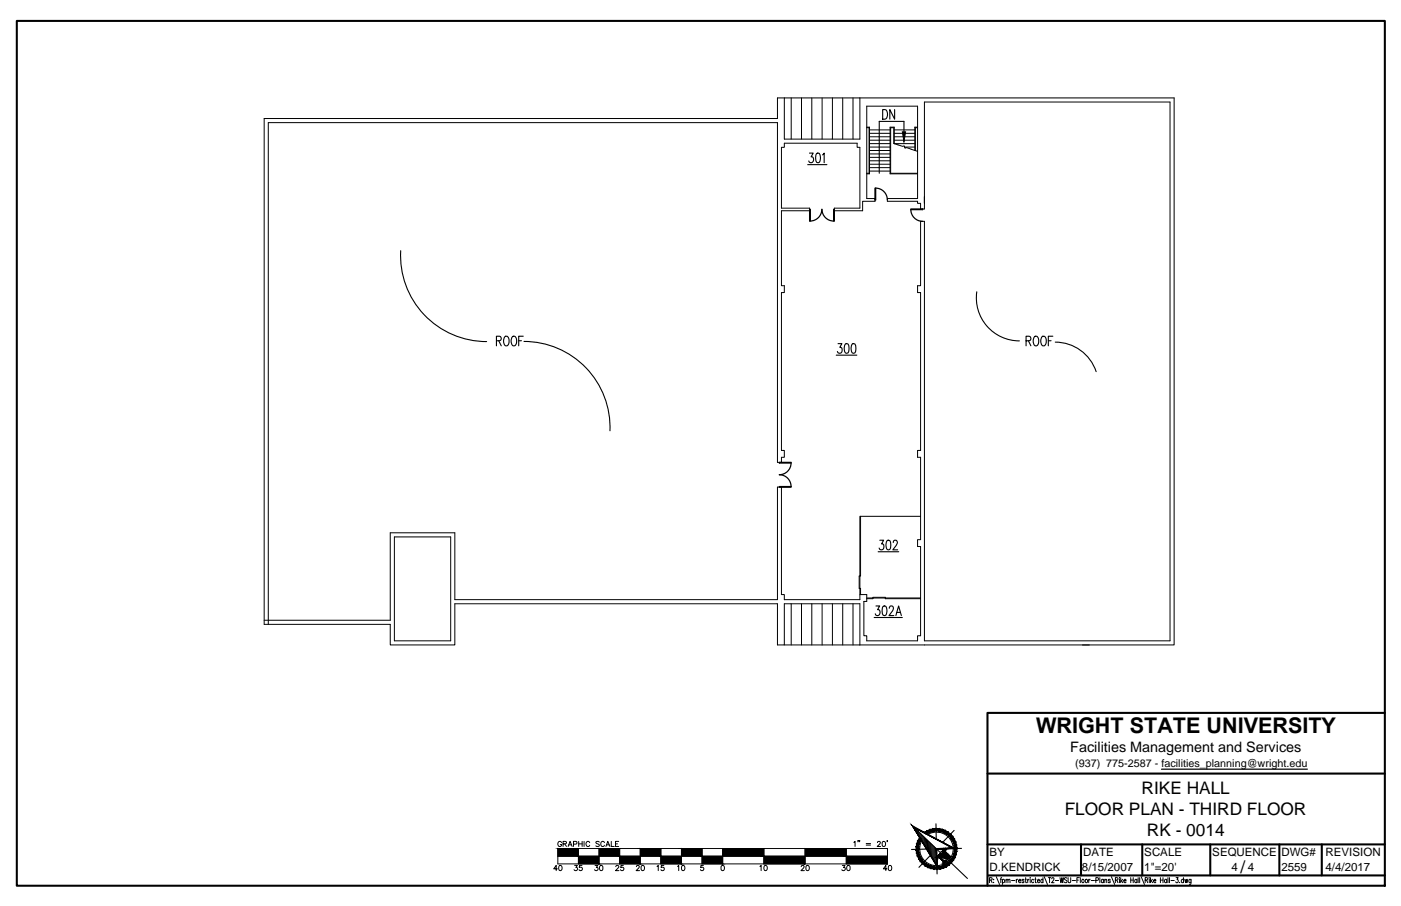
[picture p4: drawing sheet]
<svg xmlns="http://www.w3.org/2000/svg" width="432mm" height="279mm" viewBox="0 0 432 279" stroke-linecap="round" stroke-linejoin="round" font-family="sans-serif">
<!-- layer: A-EXISTING -->
<g fill="none" stroke="#000" stroke-width=".31">
<path d="M241.7 30.2v12.7h23.3v-12.7M243.9 30.2v12.7M247 30.2v12.7M250.2 30.2v12.7M253.4 30.2v12.7M256.6 30.2v12.7M259.7 30.2v12.7M262.9 30.2v12.7M267.1 39.2h.9v14.4h-.9M267.1 39.4h.8v14h-.8M282.8 39.2h-.8v7.2M282.8 39.4h-.7v7.1"/>
<path d="M268 52.8h6.3M268 51.7h6.3M268 46.4h6.3M268 47.5h6.3M268 48.5h6.3M268 49.6h6.3M268 50.6h6.3M268 41.1h6.3M268 42.2h6.3M268 43.2h6.3M268 44.3h6.3M268 45.4h6.3"/>
<path d="M268 40.1h6.3M275.6 41.1h6.4M275.6 42.2h6.4M275.6 43.2h6.4M275.6 40.1h6.4M278.8 45.4h3.2M282 44.3h-6.4v-5.1h-1.3v14.4h8.5M282.8 46.7l-3.4-1.2-.5 .2-.2-.7-.5 .1-2.7-.8v-4.9h-1v14h8.3M284.9 60.6v2.1v-2.1M265.2 159.2v18.4h-.4v3.9h.4v1.9M283.7 159.2h-18.7v24.2h2.1v2.1h-.9v10.6h.9v1.5h15.7v-1.5h.9v-27.6h-.9v-2.1h.9v-25.4h-.9v-2.1h.9v-48.7h-.9v-2.1h.9v-19.8h1.2v129.3h75.7v-166.1h-75.7v32.9h-1.2v-1.7h-.9v-.6h-9.3v-.9h9.3v-28.5h-15.7v28.5h2.6v.9h-3.8v2.9h-8.8v-.8h7.9v-18.8h-.8v-1.2h-22.5v1.2h-.9v18.8h8.7v.8h-8.7v23.1h.9v2.1h-.9v48.7h.9v2.1h-.9v1.6h-1.2v-104.8h-156.9v154.7M121.6 165.6h17.3v32h-17.3z"/>
<path d="M241.7 198.9h120.2v-168.7h-122.3v6.3h-158.2v156h38.9v6.4h19.9v-12.7h99.4v12.7h2.1v-12.7h23.3v12.7M243.9 186.2v12.7M247 186.2v12.7M250.2 186.2v12.7M253.4 186.2v12.7M256.6 186.2v12.7M259.7 186.2v12.7M262.9 186.2v12.7M265 183.4v1.5h-23.3v-1.5h-.9v-33.2h-1.2v34.7h-99.4v-20.6h-19.9v27h-38.9M267.1 184.6h1.9v-.4h3.9v.4h10.8M267.1 184.4h16.6M333.6 198.9h2.1"/>
</g>
<!-- layer: A-NOTE -->
<g fill="none" stroke="#000" stroke-width=".34">
<path d="M272 33.8h.8a1.77 1.77 0 0 1 0 3h-.8zM275.7 33.8v3l-1.5-3v3M278.6 40.7v-3.3h-7.6v16M123.5 77.3a26.5 26.5 0 0 0 26.5 28M301.1 90a13.3 13.3 0 0 0 13.1 15.1M153 105.1l1.3-.1 .2-.5-.2-.7-1.3-.1v3M153.7 105.1l.8 1.6M155.6 103.8l.2-.1a1.29 1.29 0 0 1 1.1 1.8l-.1 .4a.74 .74 0 0 1-.7 .8 .74 .74 0 0 1-.8-.8l-.1-1.1zM158 103.8l.2-.1a1.29 1.29 0 0 1 1 1.8l-.1 .4a.74 .74 0 0 1-.7 .8 .74 .74 0 0 1-.7-.8l-.2-1.1zM159.9 105.1h.8M161.3 103.7h-1.4v3M161.5 105.3a26.5 26.5 0 0 1 26.5 27.6"/>
<path d="M316.2 105.1l1.3-.1 .2-.5-.2-.7-1.3-.1v3M317 105.1l.7 1.6M318.9 103.8l.2-.1a1.29 1.29 0 0 1 1 1.8v.4a.74 .74 0 0 1-.8 .8 .74 .74 0 0 1-.7-.8l-.2-1.1zM321.2 103.8l.2-.1a1.29 1.29 0 0 1 1.1 1.8l-.1 .4a.74 .74 0 0 1-.8 .8 .74 .74 0 0 1-.7-.8l-.1-1.1zM323.1 105.1h.8M324.5 103.7h-1.4v3M325.2 105.5a13.3 13.3 0 0 1 12.6 9.1"/>
</g>
<!-- layer: ROOM-NUMBER -->
<g fill="none" stroke="#000" stroke-width=".34">
<path d="M248.9 50.8h6M249.5 47.2h1.1l-.6 1.2a.86 .86 0 0 1 .7 1.1 .86 .86 0 0 1-1.3 .4l-.1-.3M251.7 47.3l.5-.1a2.02 2.02 0 0 1 0 3h-.2a1.38 1.38 0 0 1-.6-1.7zM253.5 47.8l.5-.6v3M257.7 109.5h6.4M258.3 106h1.2l-.7 1.1a.9 .9 0 0 1 .7 1.2 .9 .9 0 0 1-1.2 .5l-.2-.4M260.5 106.1l.5-.1a1.38 1.38 0 0 1 .7 1.7l-.3 1.1-.6 .1a2.28 2.28 0 0 1-.3-2.8zM262.7 106.1l.5-.1a1.38 1.38 0 0 1 .6 1.7l-.3 1.1-.6 .1a2.28 2.28 0 0 1-.2-2.8zM270.7 170.2h6.3M271.2 166.6h1.1l-.6 1.1a.9 .9 0 0 1 .7 1.2 .9 .9 0 0 1-1.2 .5l-.3-.4M273.4 166.7l.5-.1a1.38 1.38 0 0 1 .6 1.7l-.3 1.1-.5 .2a2.28 2.28 0 0 1-.3-2.9zM275.3 167.3l.4-.7 .7 .1 .2 .4a3.6 3.6 0 0 1-1.4 2.5h1.5"/>
<path d="M269.4 190.4h8.7M270 186.9h1.1l-.6 1.1a.86 .86 0 0 1 .7 1.2 .86 .86 0 0 1-1.4 .3v-.2M272.2 187l.5-.1a2.02 2.02 0 0 1 0 2.9h-.2a1.38 1.38 0 0 1-.6-1.7zM274.1 187.6l.1-.4a.68 .68 0 0 1 1-.2 .68 .68 0 0 1 .1 1l-1.3 1.8h1.5M276.1 189.8l.9-2.9 .8 2.9M276.4 188.9h1.1"/>
</g>
<!-- layer: A-DOOR -->
<path d="M269.7 58h.2v3.7h-.2zM269.9 58a3.6 3.6 0 0 1 3.6 3.6M249.5 64.6h.2v3.6h-.2zM253.3 64.6a3.6 3.6 0 0 1-3.6 3.6M253.3 64.6a3.6 3.6 0 0 0 3.7 3.6M257 64.6h.1v3.6h-.1zM280.7 64.4h3.7v.3h-3.7zM280.7 64.6a3.6 3.6 0 0 0 3.6 3.7M240.2 142.6h3.7v.2h-3.7zM240.2 150h3.7v.2h-3.7zM243.8 142.8a3.6 3.6 0 0 1-3.6 3.6 3.6 3.6 0 0 1 3.6 3.6" fill="none" stroke="#000" stroke-width=".38"/>
<!-- layer: A-NOTE -->
<path d="M278.1 40.7h1l-.5 3z" fill="#000" stroke="#000" stroke-width=".31"/>
<!-- layer: BORDER -->
<path d="M5.2 6.4h421.6v266.7h-421.6zM426.8 219.9h-122.5v53.2M304.3 238.6h122.5M304.3 260.4h122.5M304.5 270h122.3M333.2 260.4v9.6M352.1 260.4v9.6M373 260.4v9.6M394.3 260.4v9.6M407.4 260.4v9.6" fill="none" stroke="#000" stroke-width=".63"/>
<!-- layer: BORDER-NOTE -->
<path d="M358 237.2h44.9" fill="none" stroke="#000" stroke-width=".38"/>
<g fill="none" stroke="#000" stroke-width=".31">
<path d="M305 271.4l.7-.1v-.5l-.7-.1v1.5M305.4 271.4l.4 .8M306.3 272.1h.1M306.3 271.2v.1zM307.1 270.4l1 2.4M308.3 271.2h.4M308.8 270.7l-.3 .2v1.3M309 271.4l.1-.2a.44 .44 0 0 1 .6 .5 .44 .44 0 0 1-.7 .3M309 271.2v1.6M310.1 271.5l.2-.3h.3l.1 1M310.1 271.2v1M310.7 271.5l.3-.3h.2l.1 1"/>
<path d="M311.8 271.5h1M313.2 271.2v1M313.7 271.2l-.5 .4M314 271.6h.6v-.3a.42 .42 0 0 0-.6 .4 .42 .42 0 0 0 .6 .3M315.6 271.4l-.2-.2h-.4v.3l.6 .5-.2 .2-.4-.2M315.9 271.2h.4M316.1 270.7l.1 1.5h.2M316.8 271.2v1M317.2 271.2l-.4 .4M317.5 270.7h.1M317.5 271.2v1M318.6 271.4l-.1-.2a.44 .44 0 0 0-.6 .5 .44 .44 0 0 0 .7 .3"/>
<path d="M319 271.2h.3M319.1 270.7l.1 1.5h.2M319.8 271.6h.6l-.1-.4a.44 .44 0 0 0-.6 .5 .44 .44 0 0 0 .7 .3M321.5 271.4l-.2-.2a.44 .44 0 0 0-.5 .5 .44 .44 0 0 0 .7 .3M321.5 270.7v1.5M321.8 270.4l1 2.4M323.1 270.7h.8M323.5 270.7v1.5M324.2 271l.2-.3 .4 .1v.4l-.7 1h.8M325.2 271.5h1.1M326.7 270.7l.3 1.5 .3-1.5 .2 1.5 .3-1.5M328.9 270.9l-.3-.2-.5 .2 .1 .3 .4 .3a.42 .42 0 0 1 .1 .7 .42 .42 0 0 1-.6-.2"/>
<path d="M329.2 270.7v1.1l.3 .4 .5-.2v-1.3M330.5 271.5h1M331.9 271.4h.5M332.7 270.7h-.8v1.5M333 270.7v1.5M335.5 271.2v1M336 271.2l-.5 .4M336.3 271.5h1M337.7 271.5l.8-.1v-.6l-.8-.1v1.5M339 270.7v1.5M340.1 271.4l-.1-.2a.44 .44 0 0 0-.6 .5 .44 .44 0 0 0 .7 .3M340.1 271.2v1"/>
<path d="M340.5 271.5l.3-.3h.3v1M340.5 271.2v1M342.2 271.4l-.2-.2h-.4v.3l.6 .5-.2 .2-.4-.2M342.5 270.4l1 2.4M343.8 271.4l.6-.1 .1-.5-.7-.1v1.5M344.2 271.4l.4 .8M345 270.7h.1M345 271.2v1M345.4 270.7v1.5M345.7 271.6l.3 .6M346 271.2l-.6 .7M346.4 271.6h.7l-.1-.3a.42 .42 0 0 0-.6 .4 .42 .42 0 0 0 .7 .3"/>
<path d="M348.5 271.4h.8M348.5 270.7v1.5M349.3 270.7v1.5M350.4 271.4l-.1-.2a.44 .44 0 0 0-.6 .5 .44 .44 0 0 0 .7 .3M350.4 271.2v1M350.8 270.7v1.5M351.3 270.7v1.5M351.7 270.4l1 2.4M352.9 271.4l.7-.1 .1-.5-.8-.1v1.5M353.4 271.4l.4 .8M354.1 270.7h.1M354.2 271.2v1"/>
<path d="M354.6 270.7v1.5M354.9 271.6l.3 .6M355.2 271.2l-.6 .7M355.6 271.6h.6v-.3a.42 .42 0 0 0-.6 .4 .42 .42 0 0 0 .6 .3M357.6 271.4h.9M357.6 270.7v1.5M358.5 270.7v1.5M359.6 271.4l-.1-.2a.44 .44 0 0 0-.6 .5 .44 .44 0 0 0 .7 .3M359.6 271.2v1M360 270.7v1.5M360.4 270.7v1.5M360.9 271.5h1"/>
<path d="M362.5 270.7h.6l-.3 .5a.45 .45 0 0 1 .4 .7 .45 .45 0 0 1-.8 0M363.6 272.1v.1M364.8 271.4l-.2-.2a.44 .44 0 0 0-.5 .5 .44 .44 0 0 0 .7 .3M364.8 270.7v1.5M365.1 271.2l.3 1 .2-1 .2 1 .3-1M367.1 271.2v1.2l-.3 .4-.2-.1M367.1 271.4l-.1-.2a.44 .44 0 0 0-.6 .5 .44 .44 0 0 0 .7 .3"/>
<circle cx="333.8" cy="271.6" r=".48"/>
<circle cx="334.8" cy="271.6" r=".49"/>
</g>
<!-- layer: NORTH -->
<g fill="#000" stroke="#000" stroke-width=".31">
<path d="M288.8 264.3l.4-.4zM290.8 262.2l-.3 .5zM291 262.3l-.1 .2zM290.9 265.8l.2-.1zM291.1 265.7l-.1 .1zM291.2 265.8l-.1 .2zM291.2 261.9l-.1 .2zM291.6 265.6l-.4 .5zM292 263.3l.9 .9-1.7 .4zM291.6 265.5l.1 .2z"/>
<path d="M283.4 258.4l.6 .4-1.1 .4zM282.9 259.2l.7 .3 .4-.7zM282.9 259.2l.7 .3-1.1 .7zM282.5 260.2l.8 .1 .3-.8zM282.5 260.2l.8 .1-.9 .8zM282.4 261.1l.7 .1 .2-.9zM282.4 261.1l.7 .1-.8 .9zM283.1 261.2l-.8 .9 .8-.1zM282.3 262.1l.8-.1-.6 1zM283.1 262l-.6 1 .7-.1zM282.5 263l.7-.1-.5 1zM283.2 262.9l-.5 1 .7-.2zM282.7 263.9l.7-.2-.3 1.1zM283.4 263.7l-.3 1.1 .7-.3zM283.1 264.8l.7-.3-.2 1.1zM283.8 264.5l-.2 1.1 .6-.4zM283.6 265.6l.6-.4 .1 1.1zM284.2 265.2l.1 1.1 .5-.5z"/>
<path d="M284.3 266.3l.5-.5 .2 1.2zM284.8 265.8l.2 1.2 .5-.6zM285.5 266.4l.4 1.1-.9-.5zM285.5 266.4l.4 1.1 .3-.7zM286.2 266.8l.6 1-.9-.3zM286.2 266.8l.6 1 .2-.7zM287 267.1l.8 .9-1-.2zM287 267.1l.8 .9 .1-.7zM287.9 267.3l.9 .8-1-.1zM287.9 267.3l.9 .8v-.8zM288.8 267.3l1 .7-1 .1zM288.8 267.3l1 .7-.2-.7zM289.6 267.3l1.1 .4-.9 .3zM289.6 267.3l1.1 .4-.2-.6zM290.5 267.1l1.1 .2-.9 .4zM290.5 267.1l1.1 .2-.3-.6zM291.3 266.7l1.2 .1-.9 .5zM291.3 266.7l1.2 .1-.5-.6zM292 266.2l1.2-.1-.7 .7zM292 266.2l1.2-.1-.5-.5zM292.7 265.6l1.1-.2-.6 .7zM293.2 264.9l-.5 .7 1.1-.2zM293.2 264.9l1.1-.4-.5 .9zM293.6 264.2l-.4 .7 1.1-.4zM293.6 264.2l1.1-.6-.4 .9zM294 263.4l-.4 .8 1.1-.6zM294 263.4l.9-.7-.2 .9zM294.1 262.5l-.1 .9 .9-.7zM295 261.6l-.1 1.1-.8-.2zM294.2 261.7l-.1 .8 .9-.9zM294.8 260.7l.2 .9-.8 .1zM294.1 260.8l.1 .9 .6-1zM294.6 259.7l.2 1-.7 .1zM293.9 259.9l.2 .9 .5-1.1zM294.2 258.8l.4 .9-.7 .2zM293.5 259.1l.4 .8 .3-1.1zM293.6 258l.6 .8-.7 .3zM293 258.4l.5 .7 .1-1.1zM293 257.2l.6 .8-.6 .4zM293 257.2l-.5 .6 .5 .6zM292.2 256.6l.8 .6-.5 .6zM292.2 256.6l-.4 .6 .7 .6zM291.4 256.1l.8 .5-.4 .6zM291.4 256.1l-.3 .7 .7 .4zM290.5 255.8l.9 .3-.3 .7zM290.5 255.8l-.2 .7 .8 .3zM289.6 255.6l.9 .2-.2 .7zM289.6 255.6l-.2 .7 .9 .2zM288.6 255.5l1 .1-.2 .7zM288.6 255.5v.7l.8 .1zM287.7 255.6l.9-.1v.7zM287.7 255.6l.1 .7 .8-.1zM286.7 255.8l1-.2 .1 .7zM286.7 255.8l.2 .7 .9-.2zM285.8 256.2l.9-.4 .2 .7zM285.8 256.2l.3 .6 .8-.3zM285 256.6l.8-.4 .3 .6zM285 256.6l.4 .7 .7-.5z"/>
<path d="M281.2 254.6l7.4 12.5 .2-.1zM281.2 254.6l.6 .6 7 11.8zM281.2 254.6l.6 .6 12.4 6.5zM281.8 255.2l12.4 6.5-.8-.2zM288.8 261.9l5.4-.2-.8-.2zM288.5 261.7l4.9-.2-4.6 .4zM288.5 261.7l.4 5.3-.1-5.1zM288.5 261.7l.4 5.3h-.3z"/>
<path d="M289.2 263.9l-.3 .5 .6-.8zM289.5 263.6l-.6 .8z"/>
<path d="M289.9 263.2l-.7 .9zM289.9 263.2l-.7 1z"/>
<path d="M289.6 264.3l1.4 1.4zM289.5 264.5l1.4 1.3z"/>
<path d="M289.9 263.2l-.7 1 1.1-1zM289.2 264.2l1.1-1-.8 1.3z"/>
<path d="M290.3 263.2l-.7 1.1 1.1-1.1zM290.7 263.2l-.7 1.2-.4-.1z"/>
<path d="M290.4 262.6l.1 .1zM291.1 261.8l-.7 .8zM291.1 261.8l-.6 .8zM291.1 261.8l.2 .2zM291.1 261.9l.2 .1z"/>
<path d="M290.7 263.2l-.7 1.2 1.9-1zM290 264.4l1.9-1-.7 1.2z"/>
<path d="M290.8 262.2l-.3 .5zM290.8 262.2l-.3 .5z"/>
<path d="M290.8 262.2l-.3 .5zM290.9 262.1l-.4 .6z"/>
<path d="M290.9 262.1l-.4 .6zM290.9 262.1l-.4 .6z"/>
<path d="M291.2 265.8l-.3 .5zM291.2 265.8l-.3 .5z"/>
<path d="M291 262l-.4 .6zM291 262l-.4 .6z"/>
<path d="M291 262l-.4 .6zM291.1 262l-.5 .6z"/>
<path d="M291 266.2l-.1 .1zM291 266.2l-.1 .1z"/>
<path d="M289.2 264.1l1.7 1.7zM289.2 264l1.7 1.7zM289.2 264l-.3 .5zM289.2 264l-.3 .5zM288.7 264.3l.2 .2zM289.9 263.1l-1.2 1.2zM289.9 263.1l-1 1.2zM289.9 263.1l1.9 .3zM289.9 263.2l2.1 .3zM291 262.7l1 .8zM291 262.7l1 .8z"/>
<path d="M291 262.2l-.2 .3zM291 262.2l-.2 .3z"/>
<path d="M291 262.2l-.2 .3zM291 262.2l-.2 .3zM291 262.2l-.2 .3zM291 262.2l-.2 .3z"/>
<path d="M291 262.3l-.2 .2zM291 262.2l-.2 .3z"/>
<path d="M291 262.3l-.2 .2zM291 262.3l-.2 .2zM291 262.3l-.1 .2zM291 262.3l-.1 .2z"/>
<path d="M291 262.3l-.1 .2zM291 262.3l-.1 .2zM291 262.3l-.1 .2z"/>
<path d="M291 262.4l-.1 .1zM291 262.3l-.1 .2z"/>
<path d="M291 266.1l-.1 .2zM291 266.1l-.1 .2z"/>
<path d="M291.1 261.9l-.4 .6zM291.1 261.9l-.4 .6zM291.1 261.9l-.4 .6zM291.1 261.9l-.4 .6z"/>
<path d="M291.1 262.2l-.3 .3zM291.1 262.1l-.3 .4z"/>
<path d="M291.1 262.4l-.2 .1zM291.1 262.4l-.2 .1zM291.1 262.4l-.2 .1zM291 262.4l-.1 .1z"/>
<path d="M291.1 262.4l-.2 .1zM290.9 262.5l.2-.1z"/>
<path d="M291.2 265.8l-.1 .2zM291.2 265.8l-.1 .2zM291.2 265.8l-.1 .2zM291.2 265.8l-.1 .2zM291.1 265.7v.3z"/>
<path d="M291.2 265.8l-.1 .2zM291.2 265.8l-.1 .2z"/>
<path d="M291.1 261.9l-.4 .6zM291.1 261.9l-.4 .6z"/>
<path d="M291.1 262.4l-.1 .2zM291.1 262.4l-.1 .2z"/>
<path d="M291.1 262.4l-.1 .2zM291 262.6l.1-.2zM291.1 262.4l-.1 .2z"/>
<path d="M291.1 262.4l-.1 .2zM291 262.6l.1-.1z"/>
<path d="M291.1 265.7l-.1 .2zM291.1 265.7l-.1 .2zM291.1 265.7l-.1 .2z"/>
<path d="M291.2 262.5l1.8 1.8zM291.1 262.5l1.9 1.8zM292.9 264.3l-.4 .5zM292.5 264.7l.4-.4zM289.7 264.4l2.8 .4zM289.5 264.3l3 .4zM289.5 264.3l1.6 1.3zM289.5 264.3l1.5 1.4z"/>
<path d="M291.1 261.9l-.3 .6zM291.1 261.9l-.3 .6z"/>
<path d="M291.1 261.9l-.3 .6zM291.1 261.9l-.3 .6z"/>
<path d="M291.1 261.9l-.3 .6zM291.2 261.9l-.4 .6zM291.2 261.9l-.4 .6zM291.2 261.9l-.4 .6z"/>
<path d="M291.1 265.7l-.1 .2zM291.1 265.7v.3z"/>
<path d="M291.2 261.9l-.1 .2zM291.2 261.9l-.1 .2z"/>
<path d="M291.2 262.5l.8 .8zM291.1 262.7l.8 .7z"/>
<path d="M291.2 265.8l-.1 .2zM291.2 265.8l-.1 .2z"/>
<path d="M291.6 265.6l-.4 .5zM291.6 265.6l-.4 .5z"/>
<path d="M291.2 264.6l1.3 .1 .4-.5zM292.9 264.2l-.4 .5z"/>
<path d="M291.2 265.8l-.1 .2zM291.2 265.8l-.1 .2zM291.2 265.8l-.1 .2zM291.2 265.8l-.2 .3z"/>
<path d="M291.2 265.8l-.2 .3zM291.2 265.8l-.2 .3zM291.2 265.8l-.2 .3zM291.2 265.8l-.2 .3z"/>
<path d="M291.3 265.8l-.4 .5zM291.2 265.8l-.3 .5z"/>
<path d="M291.3 265.8l-.4 .5zM291.3 265.8l-.4 .6z"/>
<path d="M291.3 265.8l-.4 .6zM291.3 265.8l-.4 .6zM291.3 265.8l-.4 .6zM291.3 265.8l-.4 .6z"/>
<path d="M291.4 265.8l-.5 .6zM291.3 265.8l-.4 .6z"/>
<path d="M291.4 265.7l-.5 .7zM291.4 265.7l-.5 .7z"/>
<path d="M291.4 265.7l-.4 .7zM291.4 265.7l-.4 .7z"/>
<path d="M291.4 265.7l-.4 .6zM291.4 265.7l-.4 .6z"/>
<path d="M291.4 265.7l-.3 .5zM291.5 265.7l-.4 .5z"/>
<path d="M291.5 265.7l-.4 .5zM291.5 265.7l-.4 .5z"/>
<path d="M291.6 265.7l-.7 .8zM291.6 265.7l-.7 .8zM290.8 266.3l.1 .2z"/>
</g>
<path d="M290.5 262.7h.1M290.7 262.5h.1M290.8 262.4h.1M290.9 262.5v.1M291 262.4h.1M291 262.1l.1 .1M291 262.2h.1M291.1 265.9l-.1 .2M291.1 262.2v.1M291.1 265.8h.3" fill="none" stroke="#000" stroke-width=".31"/>
<circle cx="291" cy="265.7" r=".17" fill="#000"/>
<g fill="none" stroke="#000" stroke-width=".34">
<path d="M281.5 254.9l8.6 8.3M281.6 255v.1M281.9 255.3v.3M282.1 255.6l.1 .4M282.4 255.8v.8M282.7 256.1v.9M283 256.4v1.1M283.3 256.7v1.3M283.6 256.9v1.6M283.9 257.2v1.8M284.1 257.5l.1 1.9M284.4 257.7l.1 2.2"/>
<path d="M284.7 258v2.4M285 258.3v2.6M285.3 258.5v2.8M285.6 258.8v3l-4.7 .2M285.8 259.1l.1 3.2M285.9 257.4a5.2 5.2 0 0 1 7.8 3.4 5.2 5.2 0 0 1-5.9 6.1 5.2 5.2 0 0 1-3.7-7.6M286.1 259.4l.1 3.4M286.4 259.6l.1 3.7M286.7 259.9l.1 3.9-3.6 3.7M288.5 254.1l.1 4.7M294.1 256.1l-3.6 3.7M286.9 260.2l.2 4"/>
<path d="M287.2 260.4l.1 4.3M287.5 260.7l.1 4.5M287.8 261l.1 4.7M288.1 261.3l.1 4.9M288.4 261.5l.1 5.1M288.7 264.8l.1 4.7M291.6 264.6l6.6 6.3M296.3 261.6l-4.7 .1"/>
</g>
<!-- layer: Graphic Scale -->
<g fill="none" stroke="#000" stroke-width=".31">
<path d="M173.1 259.9a.59 .59 0 0 0-.7-.4 .59 .59 0 0 0-.5 .6v.3a.57 .57 0 0 0 .6 .7 .57 .57 0 0 0 .6-.7h-.4M178.4 259.5v1.5M179.4 259.5v1.5M180 259.5v1.5M181.8 259.9a.59 .59 0 0 0-.7-.4 .59 .59 0 0 0-.5 .6v.3a.59 .59 0 0 0 .5 .6 .59 .59 0 0 0 .7-.3M184.7 259.7l-.4-.2-.6 .2 .1 .4 .8 .3 .1 .4-.4 .2-.6-.2M186.3 259.9a.56 .56 0 0 0-.7-.4 .56 .56 0 0 0-.4 .6v.3a.56 .56 0 0 0 .4 .6 .56 .56 0 0 0 .7-.3M188.4 259.5v1.5h.9M190.7 259.5h-1v1.5h1M263.2 259.8l.3-.3v1.5M264.5 259.3l-.1 .3M265 259.3l-.1 .3"/>
<path d="M270.4 259.9l.3-.4 .6 .3-.2 .5-.7 .7h1M272.1 259.6a.73 .73 0 0 1 .8 .7 .73 .73 0 0 1-.8 .7l-.2-.6zM273.5 259.3l-.1 .3M171.8 267.9h-1.1l.7-1v1.6M171.9 261.7h101.6v4.7h-101.6zM171.9 264h101.6M172.4 267a.73 .73 0 0 1 .9 .7 .73 .73 0 0 1-.9 .7l-.2-.6zM173.5 260.2h.9l.1-.6-1-.1v1.5M174 260.2l.6 .8M175.1 261l.6-1.5 .6 1.5M175.3 260.5h.8M176.8 260.3l.9-.1 .1-.6-1-.1v1.5"/>
<path d="M177.1 266.9h.8l-.4 .6a.53 .53 0 0 1 .4 .9 .53 .53 0 0 1-1-.2M178.3 261.7v4.7M178.4 260.2h1M179.4 266.9h-.8l-.1 .7a.56 .56 0 0 1 .9 0 .56 .56 0 0 1-.1 .8 .56 .56 0 0 1-.9-.2M183.4 266.9h.8l-.4 .6a.52 .52 0 0 1 .4 .8 .52 .52 0 0 1-.9-.1M184.6 261.7v4.7M185 267l.2-.1a.84 .84 0 0 1 .6 .8 .84 .84 0 0 1-.6 .8l-.4-.7zM186.7 261l.6-1.5 .7 1.5M187 260.5h.7M189.7 260.2h.6M189.8 267.3l.3-.4 .6 .3-1 1.3h1.1M191 261.7v4.7"/>
<path d="M192.1 266.9h-.7l-.1 .7a.56 .56 0 0 1 .9 0 .56 .56 0 0 1-.1 .8 .56 .56 0 0 1-.9-.2M196.1 267.3l.3-.4 .6 .3-.2 .5-.7 .8h1M197.3 261.7v4.7M197.8 267a.73 .73 0 0 1 .9 .7 .73 .73 0 0 1-.9 .7l-.2-.6zM202.5 267.2l.4-.3v1.6M203.7 261.7v4.7M204.6 266.9h-.8v.7a.55 .55 0 0 1 .8-.1 .55 .55 0 0 1-.1 .8 .55 .55 0 0 1-.8-.1M208.8 267.2l.4-.3v1.6M210 261.7v4.7M210.2 267a.73 .73 0 0 1 .9 .7 .73 .73 0 0 1-.9 .7l-.2-.6zM216.4 261.7v4.7M216.8 266.9h-.8v.7a.56 .56 0 0 1 .8 0 .56 .56 0 0 1-.1 .8 .56 .56 0 0 1-.8-.2"/>
<path d="M222.4 267a.73 .73 0 0 1 .9 .7 .73 .73 0 0 1-.9 .7l-.2-.6zM222.7 261.7v4.7M234.2 267.2l.4-.3v1.6M235.4 261.7v4.7M235.6 267a.73 .73 0 0 1 .9 .7 .73 .73 0 0 1-.9 .7l-.2-.6zM246.9 267.3l.3-.4 .6 .3-.2 .5-.7 .8h1M248.1 261.7v4.7M248.6 267a.73 .73 0 0 1 .9 .7 .73 .73 0 0 1-.9 .7l-.2-.6zM259.6 266.9h.8l-.4 .6a.52 .52 0 0 1 .4 .8 .52 .52 0 0 1-.9-.1M260.8 261.7v4.7M261.2 267l.2-.1a.84 .84 0 0 1 .6 .8 .84 .84 0 0 1-.6 .8l-.4-.7zM267 260.2h1.3"/>
<path d="M267 260.6h1.3M273.4 267.9h-1.1l.7-1v1.6M274 267a.73 .73 0 0 1 .9 .7 .73 .73 0 0 1-.9 .7l-.2-.6z"/>
</g>
<g fill="#000" stroke="#000" stroke-width=".31">
<path d="M171.9 261.7l6.4 2.3v-2.3zM171.9 261.7l6.4 2.3h-6.4z"/>
<path d="M178.3 264l6.3 2.4v-2.4zM178.3 264l6.3 2.4h-6.3z"/>
<path d="M184.6 261.7l6.4 2.3v-2.3zM184.6 261.7l6.4 2.3h-6.4z"/>
<path d="M191 264l6.3 2.4v-2.4zM191 264l6.3 2.4h-6.3z"/>
<path d="M197.3 261.7l6.4 2.3v-2.3zM197.3 261.7l6.4 2.3h-6.4z"/>
<path d="M203.7 264l6.3 2.4v-2.4zM203.7 264l6.3 2.4h-6.3z"/>
<path d="M210 261.7l6.4 2.3v-2.3zM210 261.7l6.4 2.3h-6.4z"/>
<path d="M216.4 264l6.3 2.4v-2.4zM216.4 264l6.3 2.4h-6.3z"/>
<path d="M222.7 261.7l12.7 2.3v-2.3zM222.7 261.7l12.7 2.3h-12.7z"/>
<path d="M235.4 264l12.7 2.4v-2.4zM235.4 264l12.7 2.4h-12.7z"/>
<path d="M248.1 261.7l12.7 2.3v-2.3zM248.1 261.7l12.7 2.3h-12.7z"/>
<path d="M260.8 264l12.7 2.4v-2.4zM260.8 264l12.7 2.4h-12.7z"/>
</g>
<text font-size="6.7" x="319.4" y="226.1">WRIGHT STATE UNIVERSITY</text>
<g font-size="5.3">
<text x="351.8" y="245">RIKE HALL</text>
<text x="328.1" y="251.4">FLOOR PLAN - THIRD FLOOR</text>
<text x="353.5" y="257.7">RK - 0014</text>
<text x="382.3" y="269.3">/</text>
</g>
<text font-size="4.4" x="329.9" y="232">Facilities Management and Services</text>
<g font-size="3.5">
<text x="305" y="263.9">BY</text>
<text x="333.8" y="263.9">DATE</text>
<text x="352.7" y="263.9">SCALE</text>
<text x="373.6" y="263.9">SEQUENCE</text>
<text x="394.9" y="263.9">DWG#</text>
<text x="408.6" y="263.9">REVISION</text>
<text x="305" y="268.7">D.KENDRICK</text>
<text x="333.5" y="268.7">8/15/2007</text>
<text x="352.7" y="268.7">1&quot;=20'</text>
<text x="379.6" y="268.7">4</text>
<text x="384.6" y="268.7">4</text>
<text x="394.9" y="268.7">2559</text>
<text x="408.5" y="268.6">4/4/2017</text>
</g>
<text font-size="3.3" x="331.4" y="236.5">(937) 775-2587 - facilities_planning@wright.edu</text>
</svg>
